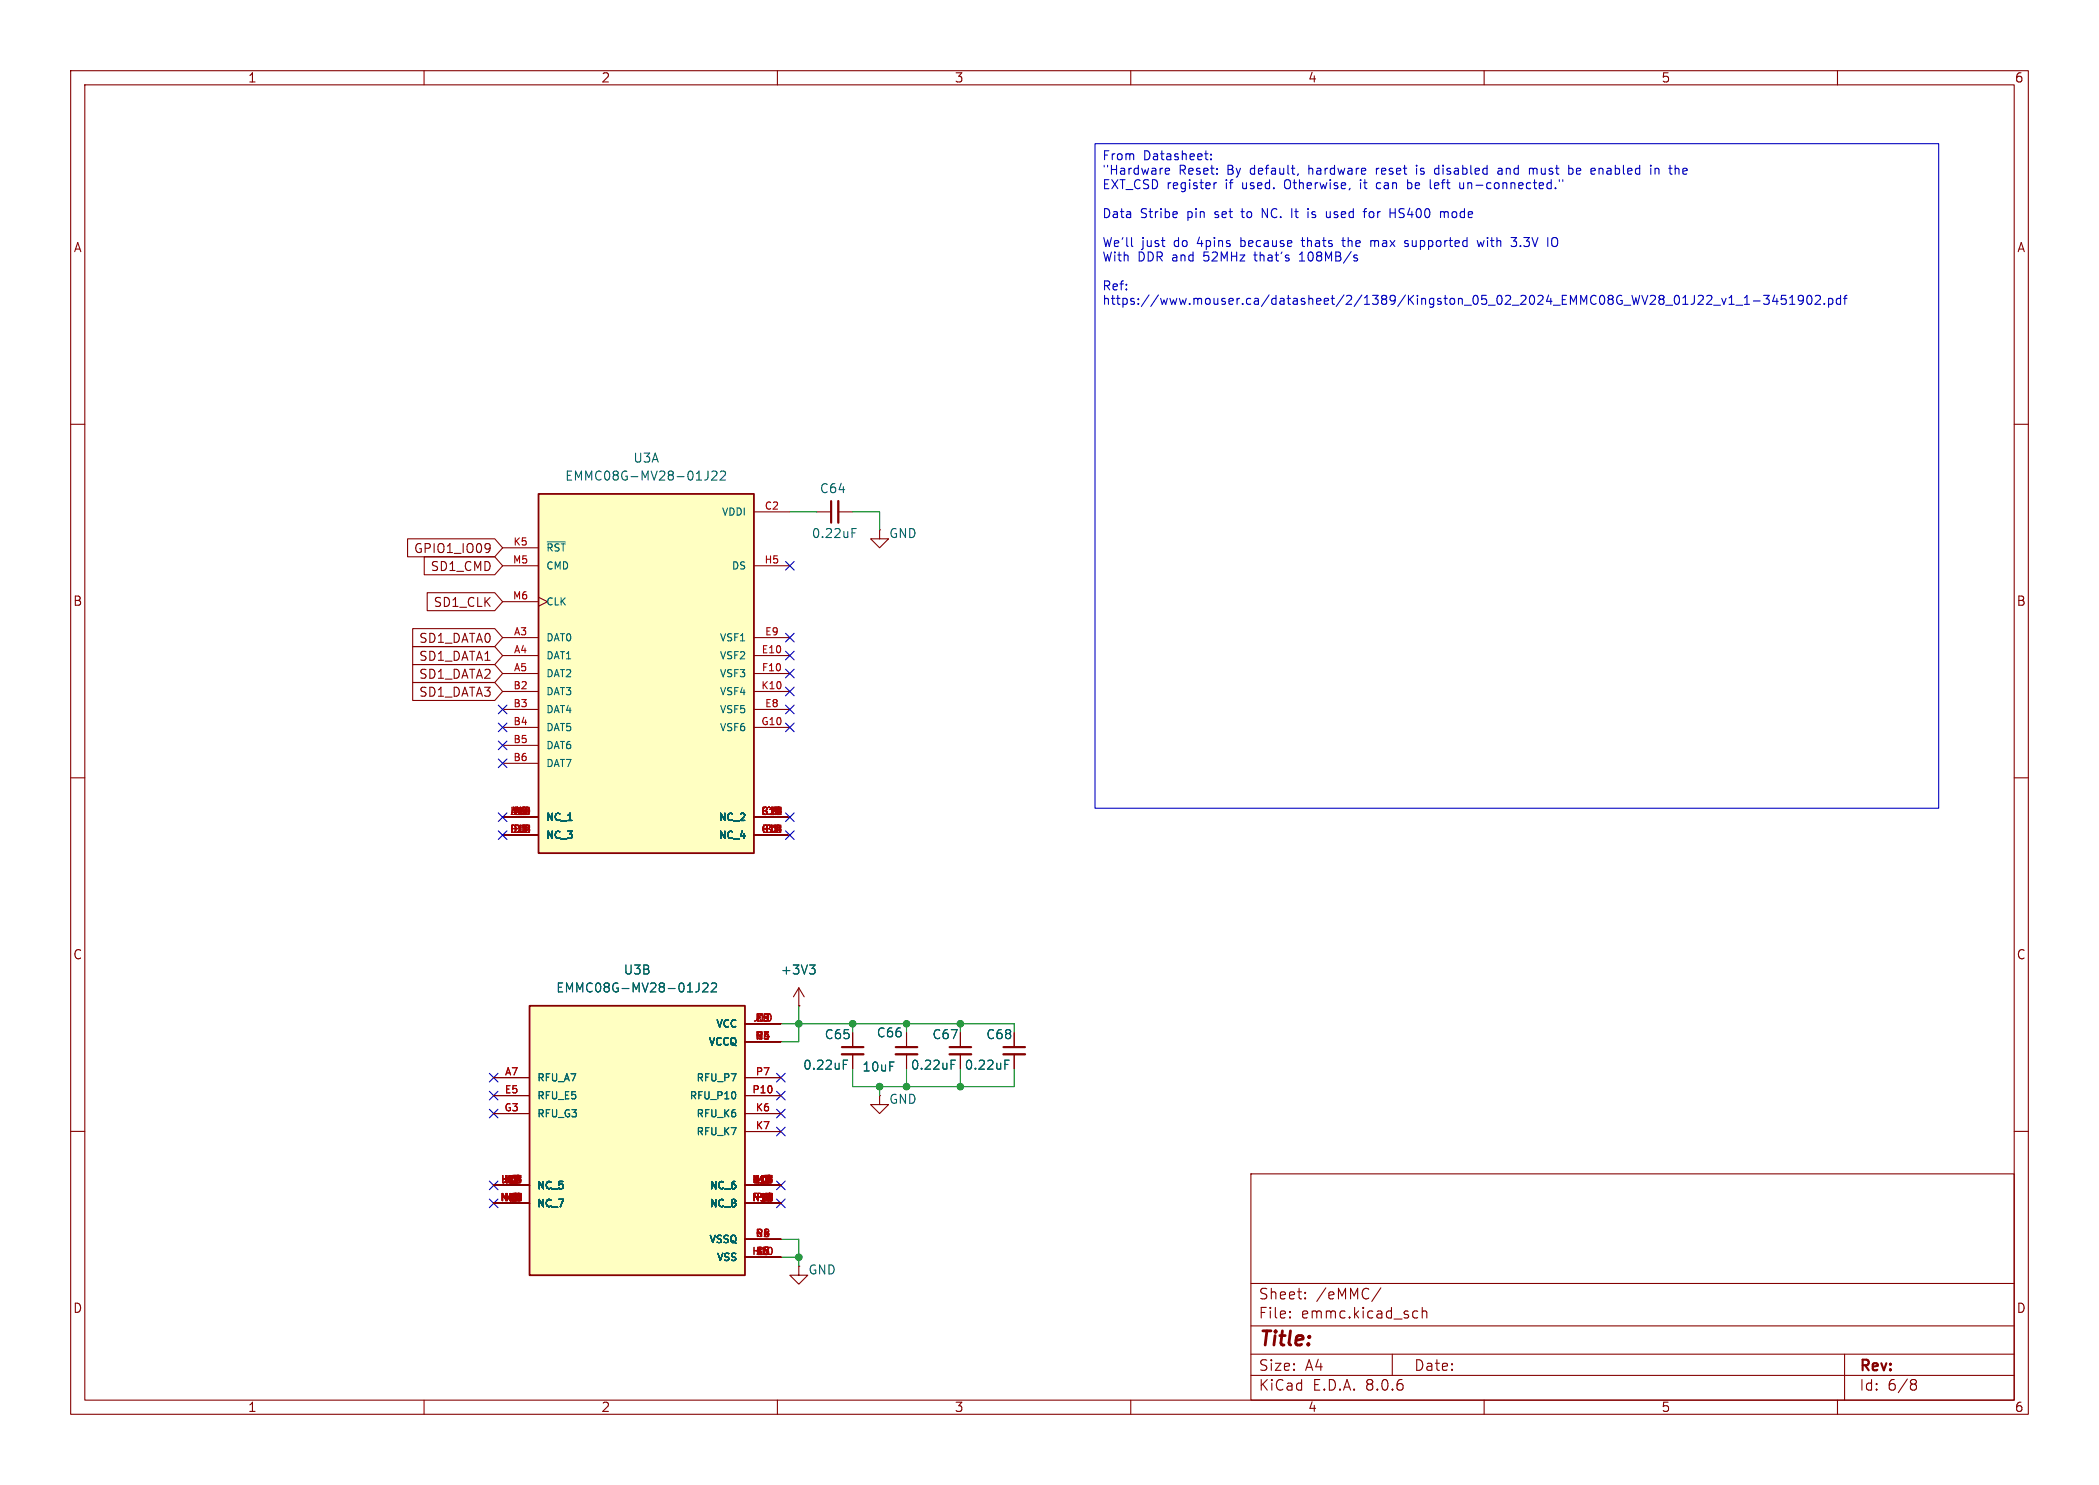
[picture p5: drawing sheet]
<svg xmlns="http://www.w3.org/2000/svg" width="297mm" height="210mm" viewBox="0 0 297 210" stroke-linecap="round" stroke-linejoin="round" font-family="sans-serif">
<g fill="none" stroke="#840000" stroke-width=".15">
<path d="M10 10h277v190h-277zM12 12h273v186h-273zM60 10v2M110 10v2M160 10v2M210 10v2M260 10v2M10 60h2M285 60h2M10 110h2M285 110h2M10 160h2"/>
<path d="M120.6 146.1v2M120.6 149.1v2M124.5 154.9v1.3h1.2l-1.2 1.3-1.3-1.3h1.3M124.5 154.9h.1M128.3 146.1v2M128.3 149.1v2M143.5 146.1v2M143.5 149.1v2M285 160h2M113 179.1v1.2h1.3l-1.3 1.3-1.2-1.3h1.2M113 179.1h.1M177 166h108v32h-108z"/>
<path d="M60 198v2M110 198v2M160 198v2M177 194.5h108M177 191.5h108M177 187.5h108M177 181.5h108M182.5 186.3h.1l-.1 .1M182.5 186.3v.1M182.5 185.5v.1M182.5 185.5h.1l-.1 .1M184.7 183.6v.1"/>
<path d="M184.7 183.6h-.1l.1 .1M184.7 182.8v.1M184.7 182.8h-.1l.1 .1M195.4 182.1l-1.3 2M197 191.5v3M200.2 185.4l.4 .1M200.6 186.3l-.4 .1M201.2 185.5a.37 .37 0 0 1 .7 .1v.8M201.2 184.9v1.5M210 198v2M260 198v2M261 191.5v6.5"/>
<path d="M270.6 195.1h.3l.3 .3-.1 .2-.2 .1M270.6 195.7h.3M270.9 195.7l.2 .2 .1 .4-.3 .3h-.3"/>
</g>
<path d="M119.1 149.1h3.1M126.7 149.1h3.1M142 149.1h3" fill="none" stroke="#840000" stroke-width=".33"/>
<path d="M119.1 148.1h3.1M126.7 148.1h3.1M142 148.1h3" fill="none" stroke="#840000" stroke-width=".3"/>
<path d="M119.3 150.5h.5M119.3 149.9h.6M142.2 150.5h.4M142.2 149.9h.6" fill="none" stroke="#006464" stroke-width=".15"/>
<path d="M74.9 142.2h30.5v38.1h-30.5z" fill="#ffffc2"/>
<path d="M74.9 142.2h30.5v38.1h-30.5z" fill="none" stroke="#840000" stroke-width=".25"/>
<g fill="none" stroke="#840000" stroke-width=".15">
<path d="M115.6 72.4h2M118.6 72.4h2M124.5 74.9v1.3h1.2l-1.2 1.3-1.3-1.3h1.3M124.5 74.9h.1M69.8 152.4h5.1M69.8 154.9h5.1M69.8 157.5h5.1M105.4 152.4h5.1M105.4 147.3h5.1M105.4 154.9h5.1M105.4 144.8h5.1M105.4 157.5h5.1"/>
<path d="M135.9 146.1v2M135.9 149.1v2M69.8 167.6h5.1M69.8 170.2h5.1M105.4 177.8h5.1M105.4 175.3h5.1M105.4 167.6h5.1M105.4 160h5.1M105.4 170.2h5.1"/>
</g>
<path d="M120.6 75.4h.4M120.6 74.7h.6M98.9 139v.9a.41 .41 0 0 1-.5 .4M99.5 139.1l.1-.1h.3l.2 .1 .1 .3-.1 .2-.7 .7h.8M100.7 139.1l.1-.1h.3l.2 .1 .1 .3-.1 .2-.7 .7h.8M134.6 150.5h.4M134.6 149.9h.6" fill="none" stroke="#006464" stroke-width=".15"/>
<path d="M118.6 70.9v3M134.4 149.1h3" fill="none" stroke="#840000" stroke-width=".33"/>
<path d="M117.6 70.9v3M134.4 148.1h3" fill="none" stroke="#840000" stroke-width=".3"/>
<path d="M76.2 69.9h30.5v50.8h-30.5z" fill="#ffffc2"/>
<path d="M76.2 69.9h30.5v50.8h-30.5z" fill="none" stroke="#840000" stroke-width=".25"/>
<g fill="none" stroke="#840000" stroke-width=".15">
<path d="M57.7 76.2h12.3l1.1 1.3-1.1 1.2h-12.3zM60 78.7h10l1.1 1.3-1.1 1.3h-10zM69.2 76.9l.1 .1a1.07 1.07 0 0 1-.1 1M69.3 77.4l-.1 .2M71.1 77.5h5.1M106.7 72.4h5.1M58.4 96.5h11.6l1.1 1.3-1.1 1.3h-11.6zM58.4 94h11.6l1.1 1.3-1.1 1.2h-11.6zM58.4 88.9h11.6l1.1 1.3-1.1 1.2h-11.6zM58.4 91.4h11.6l1.1 1.3-1.1 1.3h-11.6zM60.4 83.8h9.6l1.1 1.3-1.1 1.3h-9.6zM71.1 90.2h5.1"/>
<path d="M71.1 92.7h5.1M71.1 95.3h5.1M71.1 97.8h5.1M71.1 80h5.1M71.1 85.1h5.1M76.2 84.5l1.3 .6-1.3 .6M106.7 90.2h5.1M106.7 92.7h5.1M106.7 95.3h5.1M106.7 97.8h5.1M106.7 80h5.1M71.1 115.6h5.1"/>
<path d="M71.1 100.3h5.1M71.1 102.9h5.1M71.1 105.4h5.1M71.1 108h5.1M71.1 118.1h5.1M106.7 115.6h5.1M106.7 100.3h5.1M106.7 102.9h5.1M106.7 118.1h5.1M113 139.7l-.7 1.3M113 139.7v2.5M113 139.7l.8 1.3"/>
<path d="M69.8 152.4h5.1M69.8 154.9h5.1M69.8 157.5h5.1M105.4 152.4h5.1M105.4 147.3h5.1M105.4 154.9h5.1M105.4 144.8h5.1M105.4 157.5h5.1M113 142.2h.1M120.6 146.1v2M120.6 149.1v2M128.3 146.1v2"/>
<path d="M128.3 149.1v2M135.9 146.1v2M135.9 149.1v2M143.5 146.1v2M143.5 149.1v2M69.8 167.6h5.1M69.8 170.2h5.1M105.4 177.8h5.1M105.4 175.3h5.1M105.4 167.6h5.1M105.4 160h5.1M105.4 170.2h5.1"/>
</g>
<g fill="none" stroke="#006464" stroke-width=".15">
<path d="M77.4 76.6h2.6M100.2 66.6v.9a.41 .41 0 0 1-.5 .4M100.7 66.7l.2-.1h.3l.2 .1v.3v.2l-.7 .7h.7M101.9 66.7l.2-.1h.3l.2 .1 .1 .3-.1 .2-.7 .7h.8M98.9 139v.9a.41 .41 0 0 1-.5 .4M99.5 139.1l.1-.1h.3l.2 .1 .1 .3-.1 .2-.7 .7h.8M100.7 139.1l.1-.1h.3l.2 .1 .1 .3-.1 .2-.7 .7h.8M114.5 136.5h.8l-.4 .5M115.1 137l.2 .2v.3l-.2 .2M119.3 150.5h.5M119.3 149.9h.6M134.6 150.5h.4"/>
<path d="M134.6 149.9h.6M142.2 150.5h.4M142.2 149.9h.6"/>
</g>
<g fill="none" stroke="#0000c2" stroke-width=".15">
<path d="M154.9 20.3h119.4v94h-119.4zM160.2 34.8l.1 .1M164.9 24.2l.6-.1-.1-.2-.3-.1-.2 .2v.6h.5M166.5 30l.1 .2-.6 .1M170.4 21.7h.5M170.7 22.5l.2 .1M171.4 22.5v.1M171.4 21.8v.1M171.8 25.8v.9M172.1 25.8l-.2 .1-.1 .2M178.6 30.8v-1.3l.7 1.3M182.8 29.5v1.3"/>
<path d="M183.7 24.6l-.1 .2M183.9 36.9h.7M184.1 34h.5M184.1 35.8l-.2 .2M184.3 33.6l.1 1.2M188.2 29.9v.9M188.2 30.7l-.3 .1M189.9 34h.4M190 33.6v1.1l.1 .1 .2 .1M192 36.5v.3M192.5 25.8v.9M192.9 29.9h.5"/>
<path d="M193.2 29.5h.2M194 34.1l.3-.1 .2 .2M194 34v.9M194 29.9l-.3 .3v.3l.3 .3M194.8 23.8v.8M195 23.8l-.2 .2M195.2 25.8l-.3 .1-.1 .2v.5l.4 .1M196.7 30.1h.7M197.4 29.5v1.3M198.9 34l.3 .1M198.9 34.4l.3 .1 .1 .2-.2 .2h-.2M199.2 25.9l.3-.1 .2 .2"/>
<path d="M199.2 25.4v1.3M199.7 26.6l-.2 .1-.3-.1M200.4 23.4v.1M200.4 23.8v.8M203 24.5l.2 .1h.4M203.2 25.8l-.2 .2v.5l.2 .2M203.6 23.9l-.4-.1-.2 .1M203.6 26.1l-.6 .2M204.2 29.9l.2 .2M204.4 30.1l.2-.2 .3 .1v.8M204.4 30.1v.7M206.6 25.8v.8l.3 .1 .2-.1"/>
<path d="M207.1 25.8v.9M209 34l.3 .9 .2-.6 .3 .6 .2-.9M212 23.9h.5v.7M212.5 24.1l-.4 .1a.25 .25 0 0 0-.2 .2 .25 .25 0 0 0 .2 .2h.4M213.8 33.6h.8l-.4 .5 .3 .1 .1 .4-.2 .3h-.4M216.6 23.8h.2l.2 .2M217 24v.6M217.4 23.9l-.3-.1-.1 .2M219.7 33.7a.42 .42 0 0 1 .5-.1 .42 .42 0 0 1 .2 .4v.4a.42 .42 0 0 1-.2 .4 .42 .42 0 0 1-.5 0M222.1 23.8h.2l.3 .2-.1 .5-.4 .1M223.1 23.9v.7M223.7 24.1l-.6 .1"/>
<path d="M226.3 23.8v.8M226.6 23.8l-.3 .1M234.2 23.9l.2-.1 .3 .1v.7M234.2 23.8v.8M237.4 23.8l.2 .2v.6M242.5 43.2h.9M243.6 42.2l.3 .8 .3-.8M244.6 43h.8M244.6 42.1l.4-.3v1.2M245.6 43.2h1M246.8 43h.8M246.8 42.1l.4-.3v1.2"/>
<path d="M248.1 42.6h1M249.5 41.8h.8l-.4 .5 .4 .1v.5l-.2 .1h-.4l-.2-.1M251.1 41.7l-.3 .9h.8M251.4 42.2v.8M252.7 41.8h-.6l-.1 .6 .2-.1h.4l.2 .2-.1 .4-.2 .1h-.3l-.2-.1M253.2 43h.8M253.2 42.1l.4-.3v1.2M255.2 42.3l-.3 .3h-.2l-.3-.3v-.3l.2-.2h.3l.2 .1a.84 .84 0 0 1-.3 1.1h-.2M255.8 41.9l.2-.1a.68 .68 0 0 1 .3 1.1l-.2 .1a.68 .68 0 0 1-.3-1.1zM256.9 41.9l.1-.1h.4l.1 .1 .1 .2-.1 .2-.7 .7h.8M258.1 42.9v.1M258.7 42.3l.4-.1 .2 .2v.4l-.1 .2h-.5"/>
<path d="M258.7 42.2v1.3M260.4 42.3l-.3-.1-.3 .2v.4l.2 .2h.4M260.4 41.8v1.2M260.9 42.2h.4M261.3 41.8h-.2l-.1 .2v1"/>
</g>
<g fill="none" stroke="#009600" stroke-width=".15">
<path d="M111.8 72.4h3.8M120.6 72.4h3.9v2.5M110.5 144.8h33v1.3M113 142.2v5.1h-2.5M120.6 151.1v2.6h22.9v-2.6M120.6 144.8v1.3M124.5 153.7v1.2M128.3 144.8v1.3M128.3 151.1v2.6M135.9 144.8v1.3M135.9 151.1v2.6M110.5 175.3h2.5v3.8"/>
<path d="M110.5 177.8h2.5"/>
</g>
<g fill="none" stroke="#000084" stroke-width=".15">
<path d="M111.2 79.4l1.2 1.2M112.4 79.4l-1.2 1.2M70.5 99.7l1.2 1.2M71.7 99.7l-1.2 1.2M111.2 92.1l1.2 1.2M111.2 89.6l1.2 1.2M111.2 97.2l1.2 1.2M111.2 94.6l1.2 1.3M111.2 99.7l1.2 1.2M112.4 92.1l-1.2 1.2M112.4 89.6l-1.2 1.2M112.4 97.2l-1.2 1.2"/>
<path d="M112.4 94.6l-1.2 1.3M112.4 99.7l-1.2 1.2M70.5 117.5l1.2 1.2M70.5 115l1.2 1.2M70.5 107.3l1.2 1.3M70.5 102.3l1.2 1.2M70.5 104.8l1.2 1.2M71.7 117.5l-1.2 1.2M71.7 115l-1.2 1.2M71.7 107.3l-1.2 1.3M71.7 102.3l-1.2 1.2M71.7 104.8l-1.2 1.2"/>
<path d="M111.2 102.3l1.2 1.2M111.2 115l1.2 1.2M111.2 117.5l1.2 1.2M112.4 115l-1.2 1.2M112.4 102.3l-1.2 1.2M112.4 117.5l-1.2 1.2M69.2 156.9l1.3 1.2M69.2 154.3l1.3 1.2M69.2 151.8l1.3 1.2M70.5 156.9l-1.3 1.2M70.5 154.3l-1.3 1.2M70.5 151.8l-1.3 1.2"/>
<path d="M109.9 159.4l1.2 1.2M109.9 151.8l1.2 1.2M109.9 154.3l1.2 1.2M109.9 156.9l1.2 1.2M111.1 159.4l-1.2 1.2M111.1 151.8l-1.2 1.2M111.1 154.3l-1.2 1.2M111.1 156.9l-1.2 1.2M69.2 167l1.3 1.2M69.2 169.6l1.3 1.2M70.5 167l-1.3 1.2M70.5 169.6l-1.3 1.2"/>
<path d="M109.9 169.6l1.2 1.2M109.9 167l1.2 1.2M111.1 169.6l-1.2 1.2M111.1 167l-1.2 1.2"/>
</g>
<g fill="#009600" stroke="#009600" stroke-width=".15">
<circle cx="113" cy="144.8" r=".46"/>
<circle cx="120.6" cy="144.8" r=".46"/>
<circle cx="135.9" cy="153.7" r=".46"/>
<circle cx="135.9" cy="144.8" r=".46"/>
<circle cx="124.5" cy="153.7" r=".46"/>
<circle cx="128.3" cy="144.8" r=".46"/>
<circle cx="128.3" cy="153.7" r=".46"/>
<circle cx="113" cy="177.8" r=".46"/>
</g>
<text font-size="2.8" fill="#840000" x="178" y="190.9">Title:</text>
<g font-size="2.1" fill="#840000">
<text x="178" y="184">Sheet:</text>
<text x="186.2" y="184">/eMMC/</text>
<text x="178" y="186.7">File:</text>
<text x="184.1" y="186.7">emmc.kicad_sch</text>
<text x="178" y="196.9">KiCad</text>
<text x="178" y="194.1">Size:</text>
<text x="184.7" y="194.1">A4</text>
<text x="185.7" y="196.9">E.D.A.</text>
<text x="193.3" y="196.9">8.0.6</text>
<text x="200" y="194.1">Date:</text>
<text x="263" y="194.3">Rev:</text>
<text x="263" y="196.9">Id:</text>
<text x="267.1" y="196.9">6/8</text>
</g>
<g font-size="1.8" fill="#840000">
<text x="35" y="11.9">1</text>
<text x="85" y="11.9">2</text>
<text x="135" y="11.9">3</text>
<text x="185" y="11.9">4</text>
<text x="235" y="11.9">5</text>
<text x="285" y="11.9">6</text>
<text x="10.3" y="35.9">A</text>
<text x="285.3" y="35.9">A</text>
<text x="58.5" y="78.4">GPIO1_IO09</text>
<text x="60.8" y="81">SD1_CMD</text>
<text x="10.3" y="85.9">B</text>
<text x="61.3" y="86">SD1_CLK</text>
<text x="285.3" y="85.9">B</text>
<text x="59.2" y="91.1">SD1_DATA0</text>
<text x="59.2" y="93.7">SD1_DATA1</text>
<text x="59.2" y="98.7">SD1_DATA3</text>
<text x="59.2" y="96.2">SD1_DATA2</text>
<text x="10.3" y="135.9">C</text>
<text x="285.3" y="135.9">C</text>
<text x="10.3" y="185.9">D</text>
<text x="285.3" y="185.9">D</text>
<text x="35" y="199.9">1</text>
<text x="85" y="199.9">2</text>
<text x="135" y="199.9">3</text>
<text x="185" y="199.9">4</text>
<text x="235" y="199.9">5</text>
<text x="285" y="199.9">6</text>
</g>
<g font-size="1.8" fill="#0000c2">
<text x="155.9" y="23">From</text>
<text x="161.8" y="23">Datasheet:</text>
<text x="155.9" y="25">&quot;Hardware</text>
<text x="155.9" y="27.1">EXT_CSD register</text>
<text x="166.8" y="25">Reset:</text>
<text x="173.5" y="27.1">if</text>
<text x="173.8" y="25">By</text>
<text x="176" y="27.1">used.</text>
<text x="177.2" y="25">default,</text>
<text x="182.2" y="27.1">Otherwise,</text>
<text x="185.6" y="25">hardware</text>
<text x="193.1" y="27.1">it</text>
<text x="195.4" y="25">reset</text>
<text x="195.6" y="27.1">can</text>
<text x="200.2" y="27.1">be</text>
<text x="201.3" y="25">is</text>
<text x="203.6" y="27.1">left</text>
<text x="204.1" y="25">disabled</text>
<text x="208" y="27.1">un-connected.&quot;</text>
<text x="213.2" y="25">and</text>
<text x="217.8" y="25">must</text>
<text x="223.6" y="25">be</text>
<text x="227" y="25">enabled</text>
<text x="235.6" y="25">in</text>
<text x="238.5" y="25">the</text>
<text x="155.9" y="31.2">Data</text>
<text x="155.9" y="35.3">We'll</text>
<text x="161.4" y="31.2">Stribe</text>
<text x="161.5" y="35.3">just</text>
<text x="166.2" y="35.3">do</text>
<text x="168.1" y="31.2">pin</text>
<text x="169.7" y="35.3">4pins</text>
<text x="172.2" y="31.2">set</text>
<text x="176" y="35.3">because</text>
<text x="176.2" y="31.2">to</text>
<text x="179.2" y="31.2">NC.</text>
<text x="183.6" y="31.2">It</text>
<text x="184.9" y="35.3">thats</text>
<text x="186.1" y="31.2">is</text>
<text x="188.9" y="31.2">used</text>
<text x="190.9" y="35.3">the</text>
<text x="194.5" y="31.2">for</text>
<text x="195" y="35.3">max</text>
<text x="198.3" y="31.2">HS400</text>
<text x="200" y="35.3">supported</text>
<text x="205.7" y="31.2">mode</text>
<text x="210.6" y="35.3">with</text>
<text x="215.6" y="35.3">3.3V</text>
<text x="155.9" y="37.3">With</text>
<text x="155.9" y="41.4">Ref:</text>
<text x="161" y="37.3">DDR and</text>
<text x="170.6" y="37.3">52MHz</text>
<text x="178" y="37.3">that's</text>
<text x="184.5" y="37.3">108MB/s</text>
<text x="155.9" y="43.4">https://www.mouser.ca/datasheet/2/1389/Kingston_05_02_2024_EMMC08G_WV28_01J22_v1_1-3451902.pdf</text>
</g>
<g font-size="1.8" fill="#006464">
<text x="89.5" y="65.6">U3A</text>
<text x="79.9" y="68.2">EMMC08G-MV28-01J22</text>
<text x="115.9" y="70">C64</text>
<text x="114.8" y="76.3">0.22uF</text>
<text x="125.7" y="76.3">GND</text>
<text x="78.6" y="140.6">EMMC08G-MV28-01J22</text>
<text x="88.2" y="138">U3B</text>
<text x="110.4" y="138">+3V3</text>
<text x="116.6" y="147.2">C65</text>
<text x="124" y="146.9">C66</text>
<text x="131.8" y="147.2">C67</text>
<text x="139.5" y="147.2">C68</text>
<text x="113.5" y="151.5">0.22uF</text>
<text x="121.9" y="151.7">10uF</text>
<text x="128.8" y="151.5">0.22uF</text>
<text x="136.4" y="151.5">0.22uF</text>
<text x="125.7" y="156.3">GND</text>
<text x="114.3" y="180.4">GND</text>
</g>
<g font-size="1.4" fill="#a90000">
<text x="72.5" y="77.2">K5</text>
<text x="108.1" y="72.1">C2</text>
<text x="72.5" y="79.8">M5</text>
<text x="108.1" y="79.8">H5</text>
<text x="72.5" y="84.8">M6</text>
<text x="72.6" y="89.9">A3</text>
<text x="108.1" y="89.9">E9</text>
<text x="72.6" y="92.5">A4</text>
<text x="72.6" y="95">A5</text>
<text x="107.7" y="92.5">E10</text>
<text x="107.7" y="95">F10</text>
<text x="72.5" y="97.5">B2</text>
<text x="72.5" y="100.1">B3</text>
<text x="107.6" y="97.5">K10</text>
<text x="108.1" y="100.1">E8</text>
<text x="72.5" y="102.6">B4</text>
<text x="72.5" y="105.2">B5</text>
<text x="72.5" y="107.7">B6</text>
<text x="107.6" y="102.6">G10</text>
<text x="72.6" y="117.9">E33</text>
<text x="72.6" y="115.3">A1</text>
<text x="73.5" y="115.3">94</text>
<text x="73.6" y="115.3">2</text>
<text x="73.6" y="115.3">9</text>
<text x="73.6" y="117.9">2</text>
<text x="73.6" y="117.9">4</text>
<text x="108.1" y="115.3">C12</text>
<text x="108.2" y="117.9">F24</text>
<text x="109" y="117.9">33</text>
<text x="109.1" y="115.3">71</text>
<text x="109.4" y="115.3">4</text>
<text x="106.5" y="144.5">J10</text>
<text x="106.8" y="147.1">P5</text>
<text x="106.9" y="144.5">E6</text>
<text x="106.9" y="144.5">F5</text>
<text x="71.3" y="154.7">E5</text>
<text x="71.3" y="152.1">A7</text>
<text x="106.3" y="154.7">P10</text>
<text x="106.8" y="152.1">P7</text>
<text x="71.3" y="157.2">G3</text>
<text x="106.8" y="157.2">K6</text>
<text x="106.8" y="159.8">K7</text>
<text x="71.2" y="167.4">H1</text>
<text x="71.3" y="167.4">K24</text>
<text x="72.1" y="167.4">33</text>
<text x="72.2" y="167.4">3</text>
<text x="106.8" y="167.4">M1</text>
<text x="107.7" y="167.4">34</text>
<text x="108.1" y="167.4">4</text>
<text x="71.2" y="169.9">N11</text>
<text x="72.3" y="169.9">84</text>
<text x="72.3" y="169.9">7</text>
<text x="106.8" y="169.9">P12</text>
<text x="107.8" y="169.9">92</text>
<text x="108.1" y="169.9">2</text>
<text x="106.3" y="177.5">H10</text>
<text x="106.8" y="177.5">G5</text>
<text x="106.8" y="175">P4</text>
<text x="106.9" y="177.5">E7</text>
<text x="107" y="177.5">J5</text>
<text x="107.8" y="175">6</text>
</g>
<g font-size="1.4" fill="#006464">
<text x="102" y="73.1">VDDI</text>
<text x="77.2" y="78.2">~{RST}</text>
<text x="77.2" y="80.7">CMD</text>
<text x="103.4" y="80.7">DS</text>
<text x="77.2" y="85.8">CLK</text>
<text x="77.2" y="90.9">DAT0</text>
<text x="77.2" y="93.4">DAT1</text>
<text x="77.2" y="96">DAT2</text>
<text x="101.7" y="93.4">VSF2</text>
<text x="101.7" y="90.9">VSF1</text>
<text x="101.7" y="96">VSF3</text>
<text x="77.2" y="98.5">DAT3</text>
<text x="77.2" y="101.1">DAT4</text>
<text x="101.7" y="101.1">VSF5</text>
<text x="101.7" y="98.5">VSF4</text>
<text x="77.2" y="103.6">DAT5</text>
<text x="77.2" y="106.1">DAT6</text>
<text x="101.7" y="103.6">VSF6</text>
<text x="77.2" y="108.7">DAT7</text>
<text x="77.2" y="116.3">NC_1</text>
<text x="77.2" y="118.8">NC_3</text>
<text x="101.6" y="116.3">NC_2</text>
<text x="101.6" y="118.8">NC_4</text>
<text x="100.2" y="148.1">VCCQ</text>
<text x="101.2" y="145.5">VCC</text>
<text x="75.9" y="153.1">RFU_A7</text>
<text x="75.9" y="155.7">RFU_E5</text>
<text x="97.5" y="155.7">RFU_P10</text>
<text x="98.4" y="153.1">RFU_P7</text>
<text x="75.9" y="158.2">RFU_G3</text>
<text x="98.4" y="158.2">RFU_K6</text>
<text x="98.4" y="160.8">RFU_K7</text>
<text x="75.9" y="168.4">NC_5</text>
<text x="75.9" y="170.9">NC_7</text>
<text x="100.3" y="168.4">NC_6</text>
<text x="100.3" y="170.9">NC_8</text>
<text x="100.3" y="176">VSSQ</text>
<text x="101.3" y="178.5">VSS</text>
</g>
</svg>
